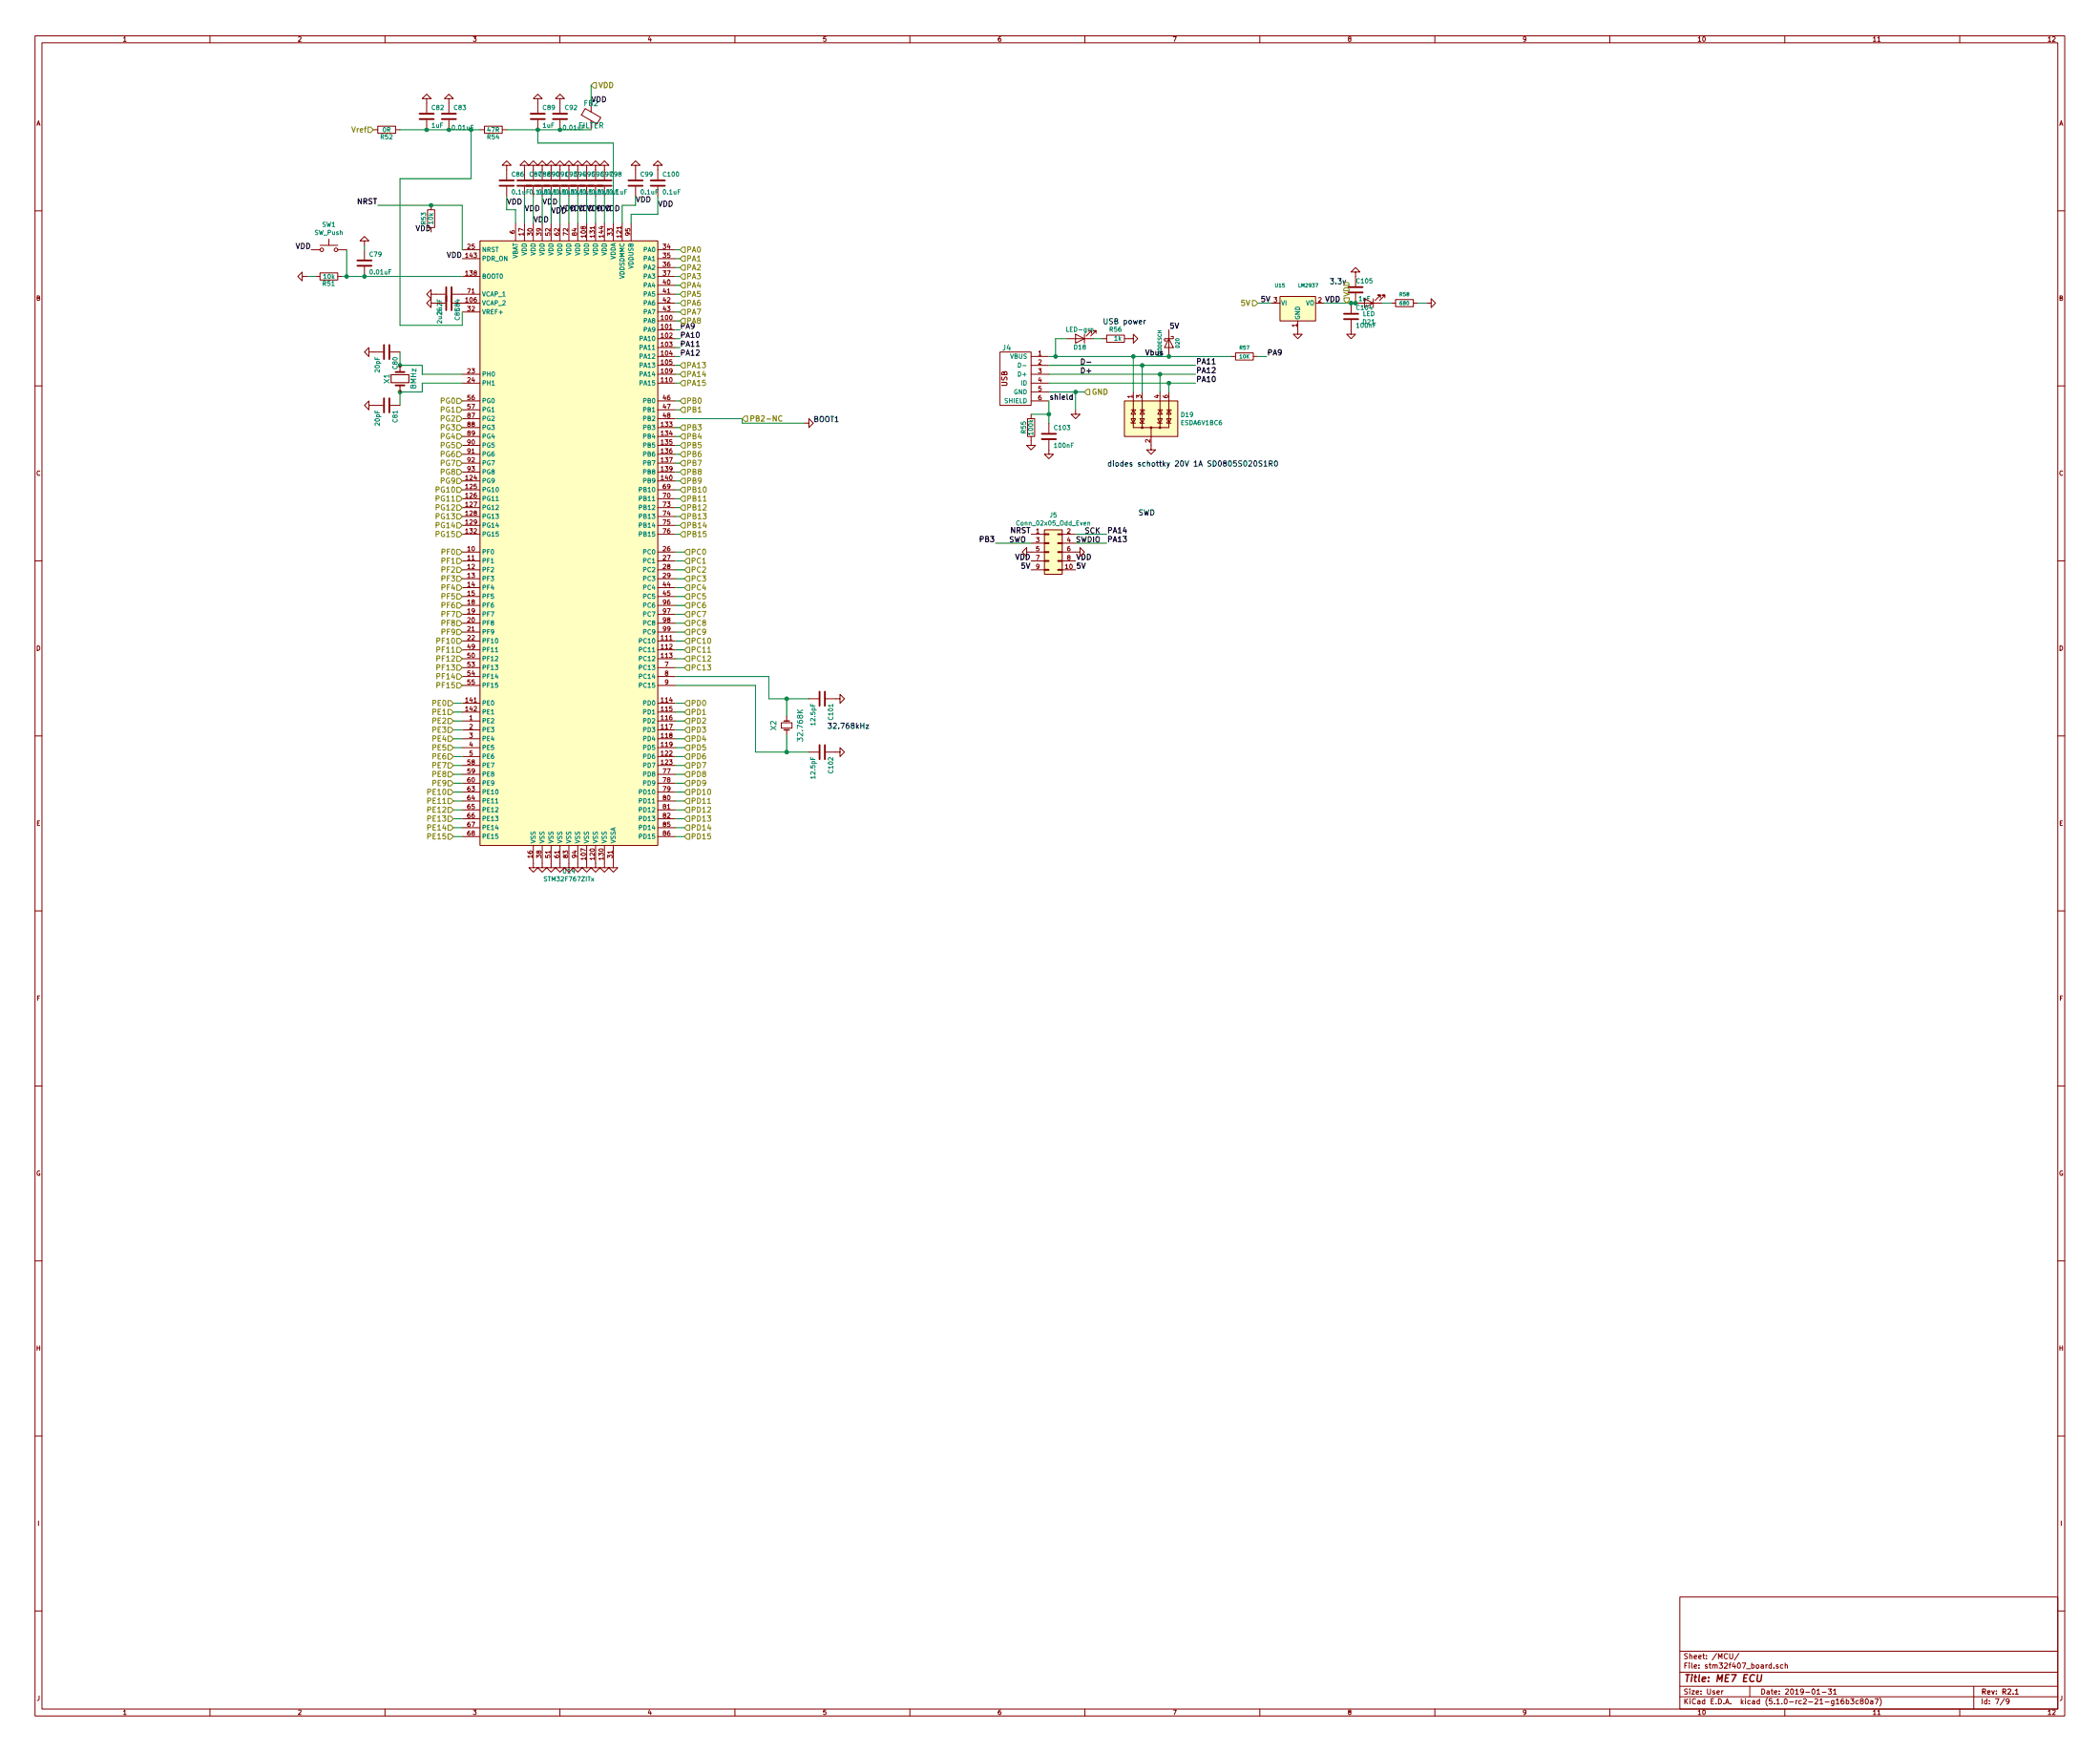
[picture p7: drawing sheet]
<svg xmlns="http://www.w3.org/2000/svg" width="600mm" height="500mm" viewBox="0 0 600 500" stroke-linecap="round" stroke-linejoin="round" font-family="sans-serif">
<g fill="none" stroke="#840000" stroke-width=".27">
<path d="M10 10.2h580v480h-580zM12 12.2h576v476.1h-576zM60 10.2v2M110 10.2v2M160 10.2v2M210 10.2v2M260 10.2v2M310 10.2v2M360 10.2v2M410 10.2v2M460 10.2v2M510 10.2v2"/>
<path d="M536.5 11.8h.8M560 10.2v2M106.7 37.1h1.2M107.9 36.1h5.1v2h-5.1zM113 37.1h1.3M121.9 28.2h1.3l-1.3-1.3-1.3 1.3h1.3v4M121.9 34.3v2.8M128.3 28.2h1.2l-1.2-1.3-1.3 1.3h1.3v4M128.3 34.3v2.8M137.2 37.1h1.2M138.4 36.1h5.1v2h-5.1zM143.5 37.1h1.3"/>
<path d="M153.7 28.2h1.2l-1.2-1.3-1.3 1.3h1.3v4M153.7 34.3v2.8M160 28.2h1.3l-1.3-1.3-1.3 1.3h1.3v4M160 34.3v2.8M167.2 31l4.5 2.6-1.1 1.8-4.5-2.5zM168.9 29.4v2.6M122.2 59.9h2v5.1h-2zM123.2 58.7v1.2M144.8 47.2h1.2l-1.2-1.2-1.3 1.2h1.3v4.1M144.8 53.3v2.8M149.9 47.2h1.2l-1.2-1.2-1.3 1.2h1.3v4.1M149.9 53.3v2.8"/>
<path d="M152.4 47.2h1.3l-1.3-1.2-1.3 1.2h1.3v4.1M152.4 53.3v2.8M154.9 47.2h1.3l-1.3-1.2-1.2 1.2h1.2v4.1M154.9 53.3v2.8M157.5 47.2h1.2l-1.2-1.2-1.3 1.2h1.3v4.1M157.5 53.3v2.8M160 47.2h1.3l-1.3-1.2-1.3 1.2h1.3v4.1M160 53.3v2.8M162.6 47.2h1.2l-1.2-1.2-1.3 1.2h1.3v4.1M162.6 53.3v2.8M165.1 47.2h1.3l-1.3-1.2-1.3 1.2h1.3v4.1M165.1 53.3v2.8"/>
<path d="M167.6 47.2h1.3l-1.3-1.2-1.2 1.2h1.2v4.1M167.6 53.3v2.8M170.2 47.2h1.2l-1.2-1.2-1.3 1.2h1.3v4.1M170.2 53.3v2.8M172.7 47.2h1.3l-1.3-1.2-1.3 1.2h1.3v4.1M172.7 53.3v2.8M181.6 47.2h1.3l-1.3-1.2-1.3 1.2h1.3v4.1M181.6 53.3v2.8M188 47.2h1.2l-1.2-1.2-1.3 1.2h1.3v4.1M188 53.3v2.8M10 60.2h2M86.4 79v-1.3l-1.3 1.3 1.3 1.2v-1.2h1.2"/>
<path d="M88.9 71.4h2.5M90.2 79h1.2M91.4 78h5.1v2h-5.1zM91.4 70.1h5.1M94 68.3v1.8M96.5 79h1.3M96.5 71.4h2.6M104.1 68.8h1.3l-1.3-1.3-1.2 1.3h1.2v1.3M104.1 71.4v2.8M104.1 76.2v2.8M132.1 79h5.1M132.1 73.9h5.1"/>
<path d="M132.1 71.4h5.1M137.2 68.8h50.8v172.7h-50.8zM147.3 63.7v5.1M149.9 63.7v5.1M152.4 63.7v5.1M154.9 63.7v5.1M157.5 63.7v5.1M160 63.7v5.1M162.6 63.7v5.1M165.1 63.7v5.1M167.6 63.7v5.1M170.2 63.7v5.1"/>
<path d="M172.7 63.7v5.1M175.3 63.7v5.1M177.8 63.7v5.1M180.3 63.7v5.1M188 79h5M188 73.9h5M188 71.4h5M188 76.4h5M387.3 77.7h1.3l-1.3-1.3-1.2 1.3h1.2v4.1M588 60.2h2M123.2 84.1v-1.3l-1.3 1.3 1.3 1.2v-1.2h4.1M123.2 86.6v-1.3l-1.3 1.3 1.3 1.3v-1.3h4.1"/>
<path d="M129.3 86.6h7.9M129.3 84.1h7.9M132.1 89.1h5.1M188 86.6h5M188 96.8h5M188 91.7h5M188 94.2h5M188 99.3h5M188 89.1h5M188 81.5h5M188 84.1h5M304.8 96.8h7.6"/>
<path d="M307.3 95.5l2.6 1.3-2.6 1.2zM309.9 95.5v2.5M311.9 95.2v-.7h-.8h.8l-1.5 1.5M313.2 95.2v-.7h-.8h.8l-1.5 1.5M315 96.8h1.2M316.2 95.7h5.1v2.1h-5.1zM321.3 96.8h2.5v-1.3l1.3 1.3-1.3 1.2v-1.2M334 96.8l1.3 2.5h-2.6zM334 94.2v7.6M334.6 96.1h.7v.7h-2.6v.6h.7M363.2 86.6h2.6M365.8 84.7h10.1v7h-10.1z"/>
<path d="M370.8 91.7v3.8h1.3l-1.3 1.3-1.2-1.3h1.2M375.9 86.6h2.6M386.1 91.4v4.1h1.2l-1.2 1.3-1.3-1.3h1.3M386.1 86.6v2.8M387.3 83.8v2.8h7.7M389.9 85.3l2.5 1.3-2.5 1.3zM392.4 85.3v2.6M394.5 85.1v-.8h-.8h.8l-1.6 1.5M395.7 85.1v-.8h-.7h.7l-1.5 1.5M397.5 86.6h1.3M398.8 85.6h5.1v2h-5.1zM403.9 86.6h1.2"/>
<path d="M407.7 86.6h1.2v-1.3l1.3 1.3-1.3 1.3v-1.3M10 110.2h2M105.4 115.8v-1.3l-1.3 1.3 1.3 1.3v-1.3h4.1M105.4 100.6v-1.3l-1.3 1.3 1.3 1.2v-1.2h4.1M111.5 100.6h2.8M111.5 115.8h2.8M114.3 104.4v1.9M114.3 110.1v1.9M132.1 106.9h5.1M132.1 109.5h5.1M132.1 114.5h5.1M132.1 117.1h5.1"/>
<path d="M132.1 119.6h5.1M188 101.8h5M188 104.4h5M188 106.9h5M188 109.5h5M188 114.5h5M188 117.1h5M188 119.6h5M285.7 100.6h8.9v15.2h-8.9zM293.6 119.6h2.1v5.1h-2.1zM294.6 101.8h5.1M294.6 104.4h5.1"/>
<path d="M294.6 106.9h5.1M294.6 109.5h5.1M294.6 112h5.1M294.6 114.5h5.1M294.6 118.3v1.3M307.3 117.1v1.2h1.3l-1.3 1.3-1.2-1.3h1.2M321.3 114.5h15.2v10.2h-15.2zM323.2 117.1h1.3v.2M323.2 119.6h1.3l-.7 1.3zM323.8 117.1l.7 1.2h-1.3zM323.8 112v10.2h10.2v-10.2M325.8 117.1h1.2v.2"/>
<path d="M325.8 119.6h1.2l-.6 1.3zM326.4 117.1l.6 1.2h-1.2zM326.4 112v10.2M330.8 117.1h1.3v.2M330.8 119.6h1.3l-.6 1.3zM331.5 117.1l.6 1.2h-1.3zM331.5 112v10.2M333.4 117.1h1.2v.2M333.4 119.6h1.2l-.6 1.3zM334 117.1l.6 1.2h-1.2zM351.8 101.8h1.3M353.1 100.8h5v2.1h-5z"/>
<path d="M358.1 101.8h1.3M588 110.2h2M132.1 122.2h5.1M132.1 137.4h5.1M132.1 139.9h5.1M132.1 124.7h5.1M132.1 127.2h5.1M132.1 129.8h5.1M132.1 132.3h5.1M132.1 134.9h5.1M188 122.2h5M188 137.4h5"/>
<path d="M188 139.9h5M188 124.7h5M188 127.2h5M188 129.8h5M188 132.3h5M188 134.9h5M229.9 120.9h1.2v1.3l1.3-1.3-1.3-1.3v1.3M294.6 124.7v2.5h1.3l-1.3 1.3-1.2-1.3h1.2M299.7 125.7v4.1h1.3l-1.3 1.2-1.3-1.2h1.3M299.7 120.9v2.8M323.2 120.6v.3h1.3M325.8 120.6v.3h1.2"/>
<path d="M328.9 122.2v6.3h1.3l-1.3 1.3-1.2-1.3h1.2M330.8 120.6v.3h1.3M333.4 120.6v.3h1.2M132.1 157.7h5.1M132.1 142.5h5.1M132.1 145h5.1M132.1 147.6h5.1M132.1 150.1h5.1M132.1 152.6h5.1M188 157.7h5M188 142.5h5M188 145h5"/>
<path d="M188 147.6h5M188 150.1h5M188 152.6h5M293.4 157.7v-1.3l-1.3 1.3 1.3 1.3v-1.3h5M294.6 152.6h3.8M294.6 155.2h3.8M298.4 151.4h5.1v12.7h-5.1zM298.4 157.6h1.3v.2h-1.3zM298.4 155.1h1.3v.2h-1.3zM298.4 152.5h1.3v.3h-1.3zM302.3 157.6h1.2v.2h-1.2zM302.3 155.1h1.2v.2h-1.2z"/>
<path d="M302.3 152.5h1.2v.3h-1.2zM303.5 157.7h5.1v-1.3l1.3 1.3-1.3 1.3v-1.3M303.5 152.6h3.8M303.5 155.2h3.8M10 160.2h2M132.1 160.3h5.1M132.1 162.8h5.1M132.1 165.3h5.1M132.1 167.9h5.1M132.1 170.4h5.1M132.1 173h5.1M132.1 175.5h5.1"/>
<path d="M132.1 178h5.1M188 160.3h5M188 162.8h5M188 165.3h5M188 167.9h5M188 170.4h5M188 173h5M188 175.5h5M188 178h5M294.6 160.3h3.8M294.6 162.8h3.8M298.4 162.7h1.3v.2h-1.3z"/>
<path d="M298.4 160.1h1.3v.3h-1.3zM302.3 162.7h1.2v.2h-1.2zM302.3 160.1h1.2v.3h-1.2zM303.5 160.3h3.8M303.5 162.8h3.8M588 160.2h2M132.1 183.1h5.1M132.1 185.7h5.1M132.1 188.2h5.1M132.1 180.6h5.1M132.1 190.7h5.1M132.1 193.3h5.1"/>
<path d="M132.1 195.8h5.1M188 183.1h5M188 185.7h5M188 188.2h5M188 180.6h5M188 190.7h5M188 193.3h5M188 195.8h5M231.1 199.6h2.8M236 199.6h4v-1.2l1.3 1.2-1.3 1.3v-1.3M10 210.2h2M132.1 206h5.1"/>
<path d="M132.1 200.9h5.1M132.1 203.4h5.1M132.1 208.5h5.1M132.1 211.1h5.1M132.1 213.6h5.1M132.1 216.1h5.1M132.1 218.7h5.1M188 206h5M188 200.9h5M188 203.4h5M188 208.5h5M188 211.1h5"/>
<path d="M188 213.6h5M188 216.1h5M188 218.7h5M223.3 206.5h3v1.5h-3zM224.8 204.7v1.3M224.8 208.5v1.3M231.1 214.9h2.8M236 214.9h4v-1.3l1.3 1.3-1.3 1.2v-1.2M588 210.2h2M132.1 221.2h5.1M132.1 223.8h5.1M132.1 226.3h5.1"/>
<path d="M132.1 228.8h5.1M132.1 231.4h5.1M132.1 233.9h5.1M132.1 236.5h5.1M132.1 239h5.1M188 221.2h5M188 223.8h5M188 226.3h5M188 228.8h5M188 231.4h5M188 233.9h5M188 236.5h5"/>
<path d="M188 239h5M152.4 241.5v6.4h1.3l-1.3 1.3-1.3-1.3h1.3M154.9 241.5v6.4h1.3l-1.3 1.3-1.2-1.3h1.2M157.5 241.5v6.4h1.2l-1.2 1.3-1.3-1.3h1.3M160 241.5v6.4h1.3l-1.3 1.3-1.3-1.3h1.3M162.6 241.5v6.4h1.2l-1.2 1.3-1.3-1.3h1.3M165.1 241.5v6.4h1.3l-1.3 1.3-1.3-1.3h1.3M167.6 241.5v6.4h1.3l-1.3 1.3-1.2-1.3h1.2M170.2 241.5v6.4h1.2l-1.2 1.3-1.3-1.3h1.3M172.7 241.5v6.4h1.3l-1.3 1.3-1.3-1.3h1.3M175.3 241.5v6.4h1.2l-1.2 1.3-1.3-1.3h1.3M10 260.2h2"/>
<path d="M588 260.2h2M10 310.2h2M588 310.2h2M10 360.2h2M588 360.2h2M10 410.2h2M588 410.2h2M480 456.2h108v32.1h-108zM10 460.2h2M480 477.7h108M480 471.7h108M494.3 472.4v1.2l.3 .3 .5-.3v-1.2"/>
<path d="M496.9 472.3l-1.3 2M506.9 476.5v.1M508.1 475.7l-.4-.1-.2 .2 .1 .2 .5 .2v.3h-.6M509.5 475.7l-.5-.1-.2 .3v.6h.7M510.1 475.7h.6v.9M510.1 475.1v1.5M588 460.2h2M60 488.3v1.9M110 488.3v1.9M160 488.3v1.9M210 488.3v1.9M260 488.3v1.9"/>
<path d="M310 488.3v1.9M360 488.3v1.9M410 488.3v1.9M460 488.3v1.9M480 484.7h108M480 481.7h108M492 483v1M492.4 483l-.4 .3M500 481.7v3M510 488.3v1.9M519.2 482.9l.4-.4v1.5M519.2 484h.8"/>
<path d="M520.7 483.4h1.1M522.4 482.5h.9l-.5 .6 .5 .1v.7h-.9M523.9 482.9l.4-.4v1.5M523.9 484h.9M524.7 486.8h.8M526.8 485.3h-.3l-.3 .4-.1 .8 .3 .3 .5-.1-.1-.8h-.4l-.3 .3M527.6 485.9l.4-.1 .3 .3-.1 .6h-.6M527.6 485.3v1.5M528.8 485.3h.9l-.5 .6 .5 .1v.7h-.9M531 485.9l-.4-.1-.3 .3 .1 .6h.6M531.9 485.9l-.3-.1v-.3l.7-.1 .1 .4-.7 .2-.1 .2v.5l.3 .1 .5-.3v-.4l-.2-.2M533.1 485.5l.3-.2a.8 .8 0 0 1 .5 .8 .8 .8 0 0 1-.5 .7l-.4-.6z"/>
<path d="M534.5 485.9h.6l.1 .9M535.2 486.2l-.8 .2 .2 .4 .6-.1M535.7 485.3h1l-.6 1.5M536.5 489.8h.8M537.2 485.1a1.71 1.71 0 0 1 0 2.3M560 488.3v1.9M564 481.7v6.6M572.8 485.2l-1.2 2M574.1 485.9l-.3 .3h-.4l-.1-.7 .5-.2 .3 .3-.2 1.1-.5 .1"/>
<circle cx="91.9" cy="71.4" r=".51"/>
<circle cx="96" cy="71.4" r=".51"/>
</g>
<path d="M111.8 107h5v2.3h-5zM575.9 482.9l.4-.4v1.5M575.9 484h.8" fill="none" stroke="#840000" stroke-width=".3"/>
<path d="M502.3 478.4l-.2 1.6 .3 .4h.4l.4-.4 .2-1.6" fill="none" stroke="#840000" stroke-width=".41"/>
<g fill="none" stroke="#840000" stroke-width=".51">
<path d="M119.9 34h4.1M119.9 32.5h4.1M126.2 34h4.1M126.2 32.5h4.1M151.6 34h4.1M151.6 32.5h4.1M158 34h4.1M158 32.5h4.1M142.7 53.1h4.1M142.7 51.5h4.1M147.8 53.1h27M147.8 51.5h27"/>
<path d="M179.6 53.1h4M179.6 51.5h4M185.9 53.1h4.1M185.9 51.5h4.1M102.1 75.9h4.1M102.1 74.4h4.1M109.7 98.5v4.1M111.3 98.5v4.1M127.5 82v6.6M129 82v6.6M384 91.2h4.1M384 89.6h4.1"/>
<path d="M385.3 83.6h4.1M385.3 82h4.1M109.7 113.8v4M111.3 113.8v4M113 110.1h2.6M113 106.3h2.6M297.7 125.5h4.1M297.7 123.9h4.1M234.2 197.6v4.1M235.7 197.6v4.1M234.2 212.8v4.1M235.7 212.8v4.1"/>
</g>
<g fill="none" stroke="#008484" stroke-width=".27">
<path d="M146.5 54.3l.1-.1a.62 .62 0 0 1 .5 .6 .62 .62 0 0 1-.6 .6l-.2-.4zM147.6 55.3v.2M148.2 54.5l.3-.3v1.3M148.2 55.5h.7M149.4 54.6l.1 .8 .5-.1M150 54.6v.9M150.6 54.8h.4M151.2 54.2h-.6v1.3M151.5 54.3l.2-.1a.62 .62 0 0 1 .5 .6 .62 .62 0 0 1-.6 .6l-.2-.4zM152.7 55.3v.2M153.2 54.5l.4-.3v1.3M153.2 55.5h.7"/>
<path d="M125.4 90.5h.8M126.1 90.5l.1 .5-.8 .1M126.2 91.6v.8l-.9-.8-.4 .3 .2 .4M311.8 94l.5-.1v.8M291 103.7a.64 .64 0 0 1 .7 .6 .64 .64 0 0 1-.7 .6zM292.3 104.5h.9M310.9 149.3h.5v.7M310.9 149.2v.8M141.6 186.2h.7M141.6 229.4h.7"/>
</g>
<g fill="#ffffc2" stroke="#ffffc2" stroke-width=".27">
<path d="M365.8 84.7h10.1v7h-10.1z"/>
<path d="M321.3 114.5h15.2v10.2h-15.2z"/>
<path d="M137.2 68.8h50.8v172.7h-50.8z"/>
<path d="M298.4 151.4h5.1v12.7h-5.1z"/>
</g>
<path d="M327.3 91.5l-.4 .3M360.6 131.7l-.8 .1v.4l.7 .3 .1 .4-.3 .3-.6-.1M361.2 132.1l.4-.4v1.5M361.2 133.2h.9M362.7 132.4h.7l.1-.6-.8-.1v1.5M363.1 132.4l.5 .8M364.3 131.8l.2-.1a.81 .81 0 0 1 .6 .7 .81 .81 0 0 1-.6 .8l-.3-.6zM247.4 207.1h.8l-.8 1h.8" fill="none" stroke="#0000c2" stroke-width=".3"/>
<g fill="none" stroke="#848400" stroke-width=".27">
<path d="M105.2 36.3h.7l.8 .8-.8 .7h-.7zM169.7 23.6h.7v1.5h-.7l-.8-.7zM194.3 73.9l.8-.8h.7v1.6h-.7zM194.3 76.4l.8-.7h.7v1.5h-.7zM195.1 70.6h.7v1.5h-.7l-.8-.7zM195.1 78.2h.7v1.5h-.7l-.8-.7zM194.3 86.6l.8-.8h.7v1.6h-.7zM195.1 80.8h.7v1.5h-.7l-.8-.8zM195.1 83.3h.7v1.5h-.7l-.8-.7zM195.1 88.4h.7v1.5h-.7l-.8-.8zM195.1 90.9h.7v1.5h-.7l-.8-.7zM357.9 85.8h.7l.8 .8-.8 .8h-.7z"/>
<path d="M384 85.1h1.6v.7l-.8 .8-.8-.8zM130.6 113.8h.7l.8 .7-.8 .8h-.7zM130.6 116.3h.7l.8 .8-.8 .7h-.7zM130.6 118.9h.7l.8 .7-.8 .8h-.7zM194.3 109.5l.8-.8h.7v1.5h-.7zM195.1 103.6h.7v1.5h-.7l-.8-.7zM195.1 106.2h.7v1.5h-.7l-.8-.8zM195.1 113.8h.7v1.5h-.7l-.8-.8zM195.1 116.3h.7v1.5h-.7l-.8-.7zM212.9 118.9h.7v1.5h-.7l-.8-.8zM310.6 111.2h.8v1.6h-.8l-.7-.8zM130.6 121.4h.7l.8 .8-.8 .7h-.7z"/>
<path d="M130.6 123.9h.7l.8 .8-.8 .8h-.7zM130.6 126.5h.7l.8 .7-.8 .8h-.7zM130.6 129h.7l.8 .8-.8 .7h-.7zM130.6 131.6h.7l.8 .7-.8 .8h-.7zM130.6 134.1h.7l.8 .8-.8 .7h-.7zM130.6 136.6h.7l.8 .8-.8 .8h-.7zM130.6 139.2h.7l.8 .7-.8 .8h-.7zM194.3 122.2l.8-.8h.7v1.5h-.7zM194.3 132.3l.8-.7h.7v1.5h-.7zM195.1 123.9h.7v1.6h-.7l-.8-.8zM195.1 126.5h.7v1.5h-.7l-.8-.8zM195.1 129h.7v1.5h-.7l-.8-.7z"/>
<path d="M195.1 134.1h.7v1.5h-.7l-.8-.7zM195.1 136.6h.7v1.6h-.7l-.8-.8zM195.1 139.2h.7v1.5h-.7l-.8-.8zM130.6 141.7h.7l.8 .8-.8 .7h-.7zM130.6 144.3h.7l.8 .7-.8 .8h-.7zM130.6 146.8h.7l.8 .8-.8 .7h-.7zM130.6 149.3h.7l.8 .8-.8 .8h-.7zM130.6 151.9h.7l.8 .7-.8 .8h-.7zM130.6 157h.7l.8 .7-.8 .8h-.7zM130.6 159.5h.7l.8 .8-.8 .7h-.7zM194.3 142.5l.8-.8h.7v1.5h-.7zM194.3 145l.8-.7h.7v1.5h-.7z"/>
<path d="M195.1 146.8h.7v1.5h-.7l-.8-.7zM195.1 149.3h.7v1.6h-.7l-.8-.8zM195.1 151.9h.7v1.5h-.7l-.8-.8zM196.3 157h.8v1.5h-.8l-.7-.8zM196.3 159.5h.8v1.5h-.8l-.7-.7zM200.9 143.2h.9M130.6 162h.7l.8 .8-.8 .8h-.7zM130.6 164.6h.7l.8 .7-.8 .8h-.7zM130.6 167.1h.7l.8 .8-.8 .7h-.7zM130.6 169.7h.7l.8 .7-.8 .8h-.7zM130.6 172.2h.7l.8 .8-.8 .7h-.7zM130.6 174.7h.7l.8 .8-.8 .8h-.7z"/>
<path d="M130.6 177.3h.7l.8 .7-.8 .8h-.7zM130.6 179.8h.7l.8 .8-.8 .7h-.7zM195.6 167.9l.7-.8h.8v1.5h-.8zM195.6 178l.7-.7h.8v1.5h-.8zM196.3 162h.8v1.6h-.8l-.7-.8zM196.3 164.6h.8v1.5h-.8l-.7-.8zM196.3 169.7h.8v1.5h-.8l-.7-.8zM196.3 172.2h.8v1.5h-.8l-.7-.7zM196.3 174.7h.8v1.6h-.8l-.7-.8zM130.6 182.4h.7l.8 .7-.8 .8h-.7zM130.6 184.9h.7l.8 .8-.8 .7h-.7zM130.6 187.4h.7l.8 .8-.8 .8h-.7z"/>
<path d="M130.6 190h.7l.8 .7-.8 .8h-.7zM130.6 192.5h.7l.8 .8-.8 .7h-.7zM130.6 195.1h.7l.8 .7-.8 .8h-.7zM195.6 180.6l.7-.8h.8v1.5h-.8zM195.6 190.7l.7-.7h.8v1.5h-.8zM196.3 182.4h.8v1.5h-.8l-.7-.8zM196.3 184.9h.8v1.5h-.8l-.7-.7zM196.3 187.4h.8v1.6h-.8l-.7-.8zM202.2 186.3h.9M128 200.1h.8l.7 .8-.7 .8h-.8zM128 202.7h.8l.7 .7-.7 .8h-.8zM128 205.2h.8l.7 .8-.7 .7h-.8z"/>
<path d="M128 207.8h.8l.7 .7-.7 .8h-.8zM128 210.3h.8l.7 .8-.7 .7h-.8zM128 212.8h.8l.7 .8-.7 .8h-.8zM128 215.4h.8l.7 .7-.7 .8h-.8zM128 217.9h.8l.7 .8-.7 .7h-.8zM195.6 200.9l.7-.8h.8v1.6h-.8zM195.6 203.4l.7-.7h.8v1.5h-.8zM195.6 213.6l.7-.8h.8v1.6h-.8zM196.3 205.2h.8v1.5h-.8l-.7-.7zM196.3 207.8h.8v1.5h-.8l-.7-.8zM196.3 210.3h.8v1.5h-.8l-.7-.7zM196.3 215.4h.8v1.5h-.8l-.7-.8z"/>
<path d="M196.3 217.9h.8v1.5h-.8l-.7-.7zM128 220.5h.8l.7 .7-.7 .8h-.8zM128 223h.8l.7 .8-.7 .7h-.8zM128 225.5h.8l.7 .8-.7 .8h-.8zM128 228.1h.8l.7 .7-.7 .8h-.8zM128 230.6h.8l.7 .8-.7 .7h-.8zM128 233.2h.8l.7 .7-.7 .8h-.8zM128 235.7h.8l.7 .8-.7 .7h-.8zM128 238.2h.8l.7 .8-.7 .8h-.8zM195.6 223.8l.7-.8h.8v1.5h-.8zM195.6 226.3l.7-.8h.8v1.6h-.8zM195.6 236.5l.7-.8h.8v1.5h-.8z"/>
<path d="M196.3 220.5h.8v1.5h-.8l-.7-.8zM196.3 228.1h.8v1.5h-.8l-.7-.8zM196.3 230.6h.8v1.5h-.8l-.7-.7zM196.3 233.2h.8v1.5h-.8l-.7-.8zM196.3 238.2h.8v1.6h-.8l-.7-.8zM202.2 229.5h.9"/>
</g>
<g fill="none" stroke="#008400" stroke-width=".27">
<path d="M114.3 37.1h22.9M134.6 37.1v13.9h-20.3v41.9h17.8v-3.8M144.8 37.1h24.1M153.7 37.1v3.8h21.6v22.8M168.9 24.4v5M107.9 58.7h24.2v12.7M144.8 56.1v3.8h2.5v3.8M149.9 56.1v7.6M152.4 56.1v7.6M154.9 56.1v7.6M157.5 56.1v7.6M160 56.1v7.6"/>
<path d="M162.6 56.1v7.6M165.1 56.1v7.6M167.6 56.1v7.6M170.2 56.1v7.6M172.7 56.1v7.6M181.6 56.1v2.6h-3.8v5M188 56.1v5.1h-7.7v2.5M87.6 79h2.6M97.8 79h34.3M99.1 71.4v7.6M104.1 70.1v1.3M193 79h1.3"/>
<path d="M193 76.4h1.3M193 73.9h1.3M193 71.4h1.3M193 96.8h1.3M193 86.6h1.3M193 99.3h1.3M193 94.2h1.3M193 91.7h1.3M193 89.1h1.3M193 84.1h1.3M193 81.5h1.3M304.8 96.8h-3.2v5"/>
<path d="M312.4 96.8h2.6M359.4 86.6h3.8M378.5 86.6h8.8M395 86.6h2.5M405.1 86.6h2.6M114.3 100.6v3.8h6.3v2.5h11.5M132.1 109.5h-11.5v2.5h-6.3v3.8M193 101.8h1.3M193 106.9h1.3M193 104.4h1.3M193 109.5h1.3M193 117.1h1.3"/>
<path d="M193 114.5h1.3M193 119.6h19.1v1.3h17.8M294.6 118.3h5.1M299.7 101.8h52.1M299.7 106.9h41.9M299.7 104.4h41.9M299.7 109.5h41.9M299.7 112h10.2M299.7 114.5v6.4M307.3 112v5.1M323.8 101.8v10.2M326.4 104.4v7.6"/>
<path d="M331.5 106.9v5.1M334 109.5v2.5M359.4 101.8h2.5M193 124.7h1.3M193 139.9h1.3M193 137.4h1.3M193 134.9h1.3M193 132.3h1.3M193 129.8h1.3M193 127.2h1.3M193 122.2h1.3M193 157.7h2.6"/>
<path d="M193 152.6h1.3M193 150.1h1.3M193 147.6h1.3M193 145h1.3M193 142.5h1.3M284.5 155.2h10.1M307.3 152.6h8.9M307.3 155.2h8.9M193 178h2.6M193 175.5h2.6M193 173h2.6M193 170.4h2.6"/>
<path d="M193 167.9h2.6M193 165.3h2.6M193 162.8h2.6M193 160.3h2.6M193 190.7h2.6M193 188.2h2.6M193 185.7h2.6M193 183.1h2.6M193 180.6h2.6M193 193.3h26.7v6.3h11.4M193 195.8h22.9v19.1h15.2M224.8 199.6v5.1"/>
<path d="M129.5 200.9h2.6M129.5 203.4h2.6M129.5 206h2.6M129.5 208.5h2.6M129.5 211.1h2.6M129.5 213.6h2.6M129.5 216.1h2.6M129.5 218.7h2.6M193 200.9h2.6M193 203.4h2.6M193 206h2.6M193 208.5h2.6"/>
<path d="M193 211.1h2.6M193 213.6h2.6M193 216.1h2.6M193 218.7h2.6M224.8 209.8v5.1M129.5 221.2h2.6M129.5 223.8h2.6M129.5 226.3h2.6M129.5 228.8h2.6M129.5 231.4h2.6M129.5 233.9h2.6M129.5 236.5h2.6"/>
<path d="M129.5 239h2.6M193 221.2h2.6M193 223.8h2.6M193 226.3h2.6M193 228.8h2.6M193 231.4h2.6M193 233.9h2.6M193 236.5h2.6M193 239h2.6"/>
</g>
<g fill="#008400" stroke="#008400" stroke-width=".27">
<circle cx="301.6" cy="101.8" r=".51"/>
<circle cx="387.3" cy="86.6" r=".51"/>
<circle cx="386.1" cy="86.6" r=".51"/>
<circle cx="323.8" cy="101.8" r=".51"/>
<circle cx="326.4" cy="104.4" r=".51"/>
<circle cx="331.5" cy="106.9" r=".51"/>
<circle cx="334" cy="109.5" r=".51"/>
<circle cx="334" cy="101.8" r=".51"/>
<circle cx="307.3" cy="112" r=".51"/>
<circle cx="153.7" cy="37.1" r=".51"/>
<circle cx="160" cy="37.1" r=".51"/>
<circle cx="104.1" cy="79" r=".51"/>
<circle cx="99.1" cy="79" r=".51"/>
<circle cx="224.8" cy="199.6" r=".51"/>
<circle cx="224.8" cy="214.9" r=".51"/>
<circle cx="114.3" cy="104.4" r=".51"/>
<circle cx="114.3" cy="112" r=".51"/>
<circle cx="299.7" cy="118.3" r=".51"/>
<circle cx="121.9" cy="37.1" r=".51"/>
<circle cx="128.3" cy="37.1" r=".51"/>
<circle cx="123.2" cy="58.7" r=".51"/>
</g>
<g fill="#840000" stroke="#840000" stroke-width=".27">
<circle cx="326.4" cy="122.2" r=".25"/>
<circle cx="328.9" cy="122.2" r=".25"/>
<circle cx="331.5" cy="122.2" r=".25"/>
</g>
<path d="M164.3 58.7a.77 .77 0 0 1 .9 .8 .77 .77 0 0 1-.9 .7zM169.4 58.7a.77 .77 0 0 1 .9 .8 .77 .77 0 0 1-.9 .7zM309 102.5a.77 .77 0 0 1 .9 .8 .77 .77 0 0 1-.9 .7zM310.6 103.5h1.1" fill="none" stroke="#000" stroke-width=".27"/>
<path d="M224 208.5h1.6M224 206h1.6" fill="none" stroke="#840000" stroke-width=".38"/>
<path d="M223.4 118.9a.68 .68 0 0 0-.9 .6 .68 .68 0 0 0 .9 .7" fill="none" stroke="#848400" stroke-width=".3"/>
<text font-size="2.8" fill="#840000" x="481" y="480.5">Title: ME7 ECU</text>
<g font-size="2.1">
<text x="168.9" y="29.2">VDD</text>
<text x="102.2" y="58.3">NRST</text>
<text x="144.8" y="58.4">VDD</text>
<text x="154.9" y="58.4">VDD</text>
<text x="181.6" y="57.8">VDD</text>
<text x="188" y="59">VDD</text>
<text x="149.9" y="60.3">VDD</text>
<text x="152.4" y="63.5">VDD</text>
<text x="157.5" y="60.9">VDD</text>
<text x="160" y="60.3">VDD</text>
<text x="165.1" y="60.3">VDD</text>
<text x="170.2" y="60.3">VDD</text>
<text x="172.7" y="60.3">VDD</text>
<text x="84.4" y="71.1">VDD</text>
<text x="118.7" y="66">VDD</text>
<text x="127.6" y="73.6">VDD</text>
<text x="360.6" y="86.3">5V</text>
<text x="378.5" y="86.3">VDD</text>
<text x="334" y="93.9">5V</text>
<text x="194.3" y="96.5">PA10</text>
<text x="194.3" y="99">PA11</text>
<text x="194.3" y="101.6">PA12</text>
<text x="327.6" y="101.5">Vbus</text>
<text x="361.9" y="101.5">PA9</text>
<text x="308.6" y="106.7">D+</text>
<text x="341.6" y="104">PA11</text>
<text x="341.6" y="106.6">PA12</text>
<text x="341.6" y="109.1">PA10</text>
<text x="299.7" y="114.2">shield</text>
<text x="280.3" y="154.8">PB3</text>
<text x="288.3" y="154.9">SWO</text>
<text x="288.9" y="152.3">NRST</text>
<text x="307.3" y="154.9">SWDIO</text>
<text x="309.9" y="152.4">SCK</text>
<text x="316.2" y="152.3">PA14</text>
<text x="316.2" y="154.8">PA13</text>
<text x="290.2" y="159.9">VDD</text>
<text x="307.3" y="159.9">VDD</text>
<text x="292" y="162.5">5V</text>
<text x="307.3" y="162.5">5V</text>
</g>
<g font-size="2.1" fill="#848400">
<text x="170.8" y="25.1">VDD</text>
<text x="100.8" y="37.8">Vref</text>
<text x="196.1" y="72.1">PA0</text>
<text x="196.1" y="74.7">PA1</text>
<text x="196.1" y="77.2">PA2</text>
<text x="196.1" y="79.7">PA3</text>
<text x="196.1" y="82.3">PA4</text>
<text x="196.1" y="84.8">PA5</text>
<text x="196.1" y="87.4">PA6</text>
<text x="196.1" y="89.9">PA7</text>
<text x="354.9" y="87.4">5V</text>
<text x="385.6" y="84.8" transform="rotate(-90 385.6 84.8)">VDD</text>
<text x="194.3" y="94">PA9</text>
<text x="196.1" y="92.4">PA8</text>
<text x="196.1" y="105.1">PA13</text>
<text x="196.1" y="107.7">PA14</text>
<text x="196.1" y="110.2">PA15</text>
<text x="311.8" y="112.8">GND</text>
<text x="126.1" y="115.3">PG0</text>
<text x="126.1" y="117.8">PG1</text>
<text x="196.1" y="115.3">PB0</text>
<text x="196.1" y="117.8">PB1</text>
<text x="126.1" y="120.4">PG2</text>
<text x="126.1" y="122.9">PG3</text>
<text x="126.1" y="125.5">PG4</text>
<text x="196.1" y="122.9">PB3</text>
<text x="196.1" y="125.5">PB4</text>
<text x="214" y="120.4">PB2-NC</text>
<text x="126.1" y="128">PG5</text>
<text x="126.1" y="130.5">PG6</text>
<text x="196.1" y="128">PB5</text>
<text x="196.1" y="130.5">PB6</text>
<text x="126.1" y="133.1">PG7</text>
<text x="126.1" y="135.6">PG8</text>
<text x="196.1" y="133.1">PB7</text>
<text x="196.1" y="135.6">PB8</text>
<text x="124.9" y="140.7">PG10</text>
<text x="124.9" y="143.2">PG11</text>
<text x="126.1" y="138.2">PG9</text>
<text x="196.1" y="138.2">PB9</text>
<text x="196.1" y="140.7">PB10</text>
<text x="196.1" y="143.2">PB11</text>
<text x="124.9" y="145.8">PG12</text>
<text x="124.9" y="148.3">PG13</text>
<text x="196.1" y="145.8">PB12</text>
<text x="196.1" y="148.3">PB13</text>
<text x="124.9" y="150.9">PG14</text>
<text x="124.9" y="153.4">PG15</text>
<text x="196.1" y="150.9">PB14</text>
<text x="196.1" y="153.4">PB15</text>
<text x="126.4" y="158.5">PF0</text>
<text x="126.4" y="161">PF1</text>
<text x="197.4" y="158.5">PC0</text>
<text x="197.4" y="161">PC1</text>
<text x="126.4" y="163.6">PF2</text>
<text x="126.4" y="166.1">PF3</text>
<text x="197.4" y="163.6">PC2</text>
<text x="197.4" y="166.1">PC3</text>
<text x="126.4" y="168.6">PF4</text>
<text x="126.4" y="171.2">PF5</text>
<text x="126.4" y="173.7">PF6</text>
<text x="197.4" y="168.6">PC4</text>
<text x="197.4" y="171.2">PC5</text>
<text x="197.4" y="173.7">PC6</text>
<text x="126.4" y="176.3">PF7</text>
<text x="126.4" y="178.8">PF8</text>
<text x="197.4" y="176.3">PC7</text>
<text x="197.4" y="178.8">PC8</text>
<text x="125.2" y="183.9">PF10</text>
<text x="126.4" y="181.3">PF9</text>
<text x="197.4" y="181.3">PC9</text>
<text x="197.4" y="183.9">PC10</text>
<text x="125.2" y="186.4">PF11</text>
<text x="125.2" y="189">PF12</text>
<text x="125.2" y="191.5">PF13</text>
<text x="197.4" y="186.4">PC11</text>
<text x="197.4" y="189">PC12</text>
<text x="197.4" y="191.5">PC13</text>
<text x="125.2" y="194">PF14</text>
<text x="125.2" y="196.6">PF15</text>
<text x="123.7" y="201.7">PE0</text>
<text x="197.4" y="201.7">PD0</text>
<text x="123.7" y="204.2">PE1</text>
<text x="123.7" y="206.7">PE2</text>
<text x="123.7" y="209.3">PE3</text>
<text x="197.4" y="204.2">PD1</text>
<text x="197.4" y="206.7">PD2</text>
<text x="197.4" y="209.3">PD3</text>
<text x="123.7" y="211.8">PE4</text>
<text x="123.7" y="214.4">PE5</text>
<text x="197.4" y="211.8">PD4</text>
<text x="197.4" y="214.4">PD5</text>
<text x="123.7" y="216.9">PE6</text>
<text x="123.7" y="219.4">PE7</text>
<text x="123.7" y="222">PE8</text>
<text x="197.4" y="216.9">PD6</text>
<text x="197.4" y="219.4">PD7</text>
<text x="197.4" y="222">PD8</text>
<text x="122.6" y="227.1">PE10</text>
<text x="123.7" y="224.5">PE9</text>
<text x="197.4" y="224.5">PD9</text>
<text x="197.4" y="227.1">PD10</text>
<text x="122.6" y="229.6">PE11</text>
<text x="122.6" y="232.1">PE12</text>
<text x="197.4" y="229.6">PD11</text>
<text x="197.4" y="232.1">PD12</text>
<text x="122.6" y="234.7">PE13</text>
<text x="122.6" y="237.2">PE14</text>
<text x="122.6" y="239.8">PE15</text>
<text x="197.4" y="234.7">PD13</text>
<text x="197.4" y="237.2">PD14</text>
<text x="197.4" y="239.8">PD15</text>
</g>
<g font-size="2.1" fill="#008484">
<text x="166.9" y="30.3">FB2</text>
<text x="165.2" y="36.6">FILTER</text>
<text x="286.5" y="100.1">J4</text>
<text x="111.3" y="109.5" transform="rotate(-90 111.3 109.5)">X1</text>
<text x="118.9" y="110.9" transform="rotate(-90 118.9 110.9)">8MHz</text>
<text x="221.8" y="208.5" transform="rotate(-90 221.8 208.5)">X2</text>
<text x="229.4" y="211.3" transform="rotate(-90 229.4 211.3)">32.768K</text>
</g>
<g font-size="2.1" fill="#0000c2">
<text x="379.7" y="81.2">3.3v</text>
<text x="315" y="92.6">USB power</text>
<text x="232.7" y="120.6">BOOT1</text>
<text x="316.2" y="133.3">diodes schottky 20V 1A SD0805S020S1R0</text>
<text x="325.1" y="147.2">SWD</text>
<text x="236.2" y="208.2">32.768kHz</text>
</g>
<g font-size="2.1" fill="#840000">
<text x="287.8" y="110.4" transform="rotate(-90 287.8 110.4)">USB</text>
<text x="481" y="474">Sheet: /MCU/</text>
<text x="481" y="476.7">File: stm32f407_board.sch</text>
<text x="481" y="484.1">Size: User</text>
<text x="503" y="484.1">Date: 2019-01-31</text>
<text x="566" y="484.1">Rev: R2.1</text>
<text x="481" y="486.9">KiCad E.D.A. kicad (5.1.0-rc2-21-g16b3c80a7)</text>
<text x="566" y="486.9">Id: 7/9</text>
</g>
<g font-size="1.8" fill="#840000">
<text x="35" y="11.9">1</text>
<text x="85" y="11.9">2</text>
<text x="135" y="11.9">3</text>
<text x="185" y="11.9">4</text>
<text x="235" y="11.9">5</text>
<text x="285" y="11.9">6</text>
<text x="335" y="11.9">7</text>
<text x="385" y="11.9">8</text>
<text x="435" y="11.9">9</text>
<text x="485" y="11.9">10</text>
<text x="535" y="11.9">11</text>
<text x="585" y="11.9">12</text>
<text x="10.4" y="35.9">A</text>
<text x="588.4" y="35.9">A</text>
<text x="133.7" y="71.1">25</text>
<text x="147.1" y="66.8" transform="rotate(-90 147.1 66.8)">6</text>
<text x="149.6" y="67.2" transform="rotate(-90 149.6 67.2)">17</text>
<text x="152.1" y="67.2" transform="rotate(-90 152.1 67.2)">30</text>
<text x="154.7" y="67.2" transform="rotate(-90 154.7 67.2)">39</text>
<text x="157.2" y="67.2" transform="rotate(-90 157.2 67.2)">52</text>
<text x="159.8" y="67.2" transform="rotate(-90 159.8 67.2)">62</text>
<text x="162.3" y="67.2" transform="rotate(-90 162.3 67.2)">72</text>
<text x="164.8" y="67.2" transform="rotate(-90 164.8 67.2)">84</text>
<text x="167.4" y="67.8" transform="rotate(-90 167.4 67.8)">108</text>
<text x="169.9" y="67.8" transform="rotate(-90 169.9 67.8)">131</text>
<text x="172.5" y="67.8" transform="rotate(-90 172.5 67.8)">144</text>
<text x="175" y="67.2" transform="rotate(-90 175 67.2)">33</text>
<text x="177.5" y="67.8" transform="rotate(-90 177.5 67.8)">121</text>
<text x="180.1" y="67.2" transform="rotate(-90 180.1 67.2)">95</text>
<text x="189.5" y="71.1">34</text>
<text x="133.1" y="73.6">143</text>
<text x="189.5" y="73.6">35</text>
<text x="189.5" y="76.2">36</text>
<text x="133.1" y="78.7">138</text>
<text x="133.7" y="83.8">71</text>
<text x="189.5" y="78.7">37</text>
<text x="189.5" y="81.3">40</text>
<text x="189.5" y="83.8">41</text>
<text x="10.4" y="85.9">B</text>
<text x="133.1" y="86.3">106</text>
<text x="133.7" y="88.9">32</text>
<text x="189.5" y="86.3">42</text>
<text x="189.5" y="88.9">43</text>
<text x="364" y="86.3">3</text>
<text x="376.7" y="86.3">2</text>
<text x="588.4" y="85.9">B</text>
<text x="189" y="91.4">100</text>
<text x="189" y="94">101</text>
<text x="370.6" y="93.4" transform="rotate(-90 370.6 93.4)">1</text>
<text x="189" y="96.5">102</text>
<text x="189" y="99">103</text>
<text x="189" y="101.6">104</text>
<text x="296.7" y="101.6">1</text>
<text x="133.7" y="106.7">23</text>
<text x="189" y="104.1">105</text>
<text x="189" y="106.7">109</text>
<text x="296.7" y="104.1">2</text>
<text x="296.7" y="106.7">3</text>
<text x="133.7" y="109.2">24</text>
<text x="189" y="109.2">110</text>
<text x="296.7" y="109.2">4</text>
<text x="296.7" y="111.7">5</text>
<text x="323.6" y="113.8" transform="rotate(-90 323.6 113.8)">1</text>
<text x="326.1" y="113.8" transform="rotate(-90 326.1 113.8)">3</text>
<text x="331.2" y="113.8" transform="rotate(-90 331.2 113.8)">4</text>
<text x="333.8" y="113.8" transform="rotate(-90 333.8 113.8)">6</text>
<text x="133.7" y="114.3">56</text>
<text x="133.7" y="116.8">57</text>
<text x="133.7" y="119.4">87</text>
<text x="189.5" y="114.3">46</text>
<text x="189.5" y="116.8">47</text>
<text x="189.5" y="119.4">48</text>
<text x="296.7" y="114.3">6</text>
<text x="133.7" y="121.9">88</text>
<text x="133.7" y="124.4">89</text>
<text x="189" y="121.9">133</text>
<text x="189" y="124.4">134</text>
<text x="133.7" y="127">90</text>
<text x="133.7" y="129.5">91</text>
<text x="189" y="127">135</text>
<text x="189" y="129.5">136</text>
<text x="328.7" y="126.5" transform="rotate(-90 328.7 126.5)">2</text>
<text x="10.4" y="135.9">C</text>
<text x="133.1" y="137.1">124</text>
<text x="133.7" y="132.1">92</text>
<text x="133.7" y="134.6">93</text>
<text x="189" y="132.1">137</text>
<text x="189" y="134.6">139</text>
<text x="189" y="137.1">140</text>
<text x="588.4" y="135.9">C</text>
<text x="133.1" y="139.7">125</text>
<text x="133.1" y="142.2">126</text>
<text x="189.5" y="139.7">69</text>
<text x="189.5" y="142.2">70</text>
<text x="133.1" y="144.8">127</text>
<text x="133.1" y="147.3">128</text>
<text x="133.1" y="149.8">129</text>
<text x="189.5" y="144.8">73</text>
<text x="189.5" y="147.3">74</text>
<text x="189.5" y="149.8">75</text>
<text x="133.1" y="152.4">132</text>
<text x="189.5" y="152.4">76</text>
<text x="296.1" y="152.4">1</text>
<text x="296.1" y="154.9">3</text>
<text x="305" y="152.4">2</text>
<text x="305" y="154.9">4</text>
<text x="133.7" y="157.5">10</text>
<text x="133.7" y="160">11</text>
<text x="189.5" y="157.5">26</text>
<text x="189.5" y="160">27</text>
<text x="296.1" y="157.5">5</text>
<text x="296.1" y="160">7</text>
<text x="305" y="157.5">6</text>
<text x="305" y="160">8</text>
<text x="133.7" y="162.5">12</text>
<text x="133.7" y="165.1">13</text>
<text x="133.7" y="167.6">14</text>
<text x="189.5" y="162.5">28</text>
<text x="189.5" y="165.1">29</text>
<text x="189.5" y="167.6">44</text>
<text x="296.1" y="162.5">9</text>
<text x="304.5" y="162.5">10</text>
<text x="133.7" y="170.2">15</text>
<text x="133.7" y="172.7">18</text>
<text x="189.5" y="170.2">45</text>
<text x="189.5" y="172.7">96</text>
<text x="133.7" y="175.2">19</text>
<text x="133.7" y="177.8">20</text>
<text x="189.5" y="175.2">97</text>
<text x="189.5" y="177.8">98</text>
<text x="10.4" y="185.9">D</text>
<text x="133.7" y="180.3">21</text>
<text x="133.7" y="182.9">22</text>
<text x="133.7" y="185.4">49</text>
<text x="189" y="182.9">111</text>
<text x="189" y="185.4">112</text>
<text x="189.5" y="180.3">99</text>
<text x="588.4" y="185.9">D</text>
<text x="133.7" y="187.9">50</text>
<text x="133.7" y="190.5">53</text>
<text x="189" y="187.9">113</text>
<text x="190" y="190.5">7</text>
<text x="133.7" y="193">54</text>
<text x="133.7" y="195.6">55</text>
<text x="190" y="193">8</text>
<text x="190" y="195.6">9</text>
<text x="133.1" y="200.6">141</text>
<text x="133.1" y="203.2">142</text>
<text x="189" y="200.6">114</text>
<text x="189" y="203.2">115</text>
<text x="134.1" y="205.7">1</text>
<text x="134.1" y="208.3">2</text>
<text x="189" y="205.7">116</text>
<text x="189" y="208.3">117</text>
<text x="134.1" y="210.8">3</text>
<text x="134.1" y="213.3">4</text>
<text x="134.1" y="215.9">5</text>
<text x="189" y="210.8">118</text>
<text x="189" y="213.3">119</text>
<text x="189" y="215.9">122</text>
<text x="133.7" y="218.4">58</text>
<text x="133.7" y="221">59</text>
<text x="189" y="218.4">123</text>
<text x="189.5" y="221">77</text>
<text x="133.7" y="223.5">60</text>
<text x="133.7" y="226">63</text>
<text x="189.5" y="223.5">78</text>
<text x="189.5" y="226">79</text>
<text x="133.7" y="228.6">64</text>
<text x="133.7" y="231.1">65</text>
<text x="133.7" y="233.7">66</text>
<text x="189.5" y="228.6">80</text>
<text x="189.5" y="231.1">81</text>
<text x="189.5" y="233.7">82</text>
<text x="10.4" y="235.9">E</text>
<text x="133.7" y="236.2">67</text>
<text x="133.7" y="238.7">68</text>
<text x="189.5" y="236.2">85</text>
<text x="189.5" y="238.7">86</text>
<text x="588.4" y="235.9">E</text>
<text x="152.1" y="245" transform="rotate(-90 152.1 245)">16</text>
<text x="154.7" y="245" transform="rotate(-90 154.7 245)">38</text>
<text x="157.2" y="245" transform="rotate(-90 157.2 245)">51</text>
<text x="159.8" y="245" transform="rotate(-90 159.8 245)">61</text>
<text x="162.3" y="245" transform="rotate(-90 162.3 245)">83</text>
<text x="164.8" y="245" transform="rotate(-90 164.8 245)">94</text>
<text x="167.4" y="245.6" transform="rotate(-90 167.4 245.6)">107</text>
<text x="169.9" y="245.6" transform="rotate(-90 169.9 245.6)">120</text>
<text x="172.5" y="245.6" transform="rotate(-90 172.5 245.6)">130</text>
<text x="175" y="245" transform="rotate(-90 175 245)">31</text>
<text x="10.5" y="285.9">F</text>
<text x="588.5" y="285.9">F</text>
<text x="10.3" y="335.9">G</text>
<text x="588.3" y="335.9">G</text>
<text x="10.4" y="385.9">H</text>
<text x="588.4" y="385.9">H</text>
<text x="10.7" y="435.9">I</text>
<text x="588.7" y="435.9">I</text>
<text x="10.5" y="485.9">J</text>
<text x="588.5" y="485.9">J</text>
<text x="35" y="489.9">1</text>
<text x="85" y="489.9">2</text>
<text x="135" y="489.9">3</text>
<text x="185" y="489.9">4</text>
<text x="235" y="489.9">5</text>
<text x="285" y="489.9">6</text>
<text x="335" y="489.9">7</text>
<text x="385" y="489.9">8</text>
<text x="435" y="489.9">9</text>
<text x="485" y="489.9">10</text>
<text x="535" y="489.9">11</text>
<text x="585" y="489.9">12</text>
</g>
<g font-size="1.8" fill="#008484">
<text x="123.5" y="31.4">C82</text>
<text x="129.8" y="31.4">C83</text>
<text x="155.2" y="31.4">C89</text>
<text x="161.6" y="31.4">C92</text>
<text x="108.8" y="39.8">R52</text>
<text x="109.4" y="37.8">0R</text>
<text x="123.4" y="36.5">1uF</text>
<text x="139.3" y="39.8">R54</text>
<text x="139.3" y="37.8">47R</text>
<text x="155.2" y="36.5">1uF</text>
<text x="161.2" y="37.1">0.01uF</text>
<text x="146.3" y="50.5">C86</text>
<text x="151.4" y="50.5">C87C88C90C91C93C94C95C96C97C98</text>
<text x="183.2" y="50.5">C99</text>
<text x="189.6" y="50.5">C100</text>
<text x="154.1" y="55.5">0.1uF 0.1uF 0.1uF 0.1uF 0.1uF</text>
<text x="183.3" y="55.5">0.1uF</text>
<text x="189.6" y="55.5">0.1uF</text>
<text x="92.1" y="64.8">SW1</text>
<text x="121.7" y="64.1" transform="rotate(-90 121.7 64.1)">R53</text>
<text x="123.7" y="63.9" transform="rotate(-90 123.7 63.9)">10k</text>
<text x="89.9" y="67.1">SW_Push</text>
<text x="137.7" y="72">NRST</text>
<text x="184" y="72">PA0</text>
<text x="105.7" y="73.3">C79</text>
<text x="137.7" y="74.5">PDR_ON</text>
<text x="148" y="74.2" transform="rotate(-90 148 74.2)">VBAT</text>
<text x="150.5" y="73.1" transform="rotate(-90 150.5 73.1)">VDD</text>
<text x="153" y="73.1" transform="rotate(-90 153 73.1)">VDD</text>
<text x="155.6" y="73.1" transform="rotate(-90 155.6 73.1)">VDD</text>
<text x="158.1" y="73.1" transform="rotate(-90 158.1 73.1)">VDD</text>
<text x="160.7" y="73.1" transform="rotate(-90 160.7 73.1)">VDD</text>
<text x="163.2" y="73.1" transform="rotate(-90 163.2 73.1)">VDD</text>
<text x="165.7" y="73.1" transform="rotate(-90 165.7 73.1)">VDD</text>
<text x="168.3" y="73.1" transform="rotate(-90 168.3 73.1)">VDD</text>
<text x="170.8" y="73.1" transform="rotate(-90 170.8 73.1)">VDD</text>
<text x="173.4" y="73.1" transform="rotate(-90 173.4 73.1)">VDD</text>
<text x="175.9" y="74.3" transform="rotate(-90 175.9 74.3)">VDDA</text>
<text x="181" y="76.8" transform="rotate(-90 181 76.8)">VDDUSB</text>
<text x="184" y="74.5">PA1</text>
<text x="184" y="77.1">PA2</text>
<text x="92.3" y="81.7">R51</text>
<text x="92.5" y="79.7">10k</text>
<text x="105.9" y="78.4">0.01uF</text>
<text x="137.7" y="79.6">BOOT0</text>
<text x="178.4" y="79.7" transform="rotate(-90 178.4 79.7)">VDDSDMMC</text>
<text x="184" y="79.6">PA3</text>
<text x="184" y="82.2">PA4</text>
<text x="387.8" y="80.9">C105</text>
<text x="126.3" y="89.8" transform="rotate(-90 126.3 89.8)">2u2F</text>
<text x="137.7" y="87.2">VCAP_2</text>
<text x="137.7" y="89.8">VREF+</text>
<text x="137.7" y="84.7">VCAP_1</text>
<text x="184" y="84.7">PA5</text>
<text x="184" y="87.2">PA6</text>
<text x="184" y="89.8">PA7</text>
<text x="366" y="87.2">VI</text>
<text x="373.1" y="87.2">VO</text>
<text x="387.8" y="88.6">C104</text>
<text x="388.3" y="86">1uF</text>
<text x="131.4" y="91.4" transform="rotate(-90 131.4 91.4)">C85C84</text>
<text x="184" y="92.3">PA8</text>
<text x="184" y="94.9">PA9</text>
<text x="305.1" y="94.8">LED-grn</text>
<text x="317.1" y="94.8">R56</text>
<text x="371.5" y="91.4" transform="rotate(-90 371.5 91.4)">GND</text>
<text x="387.8" y="93.6">100nF</text>
<text x="389.4" y="90.3">LED</text>
<text x="389.5" y="92.6">D21</text>
<text x="183" y="97.4">PA10</text>
<text x="183" y="99.9">PA11</text>
<text x="307" y="99.9">D18</text>
<text x="318.4" y="97.3">1k</text>
<text x="108.5" y="106.3" transform="rotate(-90 108.5 106.3)">20pF</text>
<text x="113.6" y="105.4" transform="rotate(-90 113.6 105.4)">C80</text>
<text x="137.7" y="107.6">PH0</text>
<text x="183" y="102.5">PA12</text>
<text x="183" y="105">PA13</text>
<text x="183" y="107.6">PA14</text>
<text x="288.7" y="102.5">VBUS</text>
<text x="291.3" y="107.6">D+</text>
<text x="137.7" y="110.1">PH1</text>
<text x="183" y="110.1">PA15</text>
<text x="289.7" y="112.6">GND</text>
<text x="291.8" y="110.1">ID</text>
<text x="137.7" y="115.2">PG0</text>
<text x="137.7" y="117.7">PG1</text>
<text x="184" y="115.2">PB0</text>
<text x="184" y="117.7">PB1</text>
<text x="287.1" y="115.2">SHIELD</text>
<text x="337.6" y="119.1">D19</text>
<text x="108.5" y="121.5" transform="rotate(-90 108.5 121.5)">20pF</text>
<text x="113.6" y="120.6" transform="rotate(-90 113.6 120.6)">C81</text>
<text x="137.7" y="120.3">PG2</text>
<text x="137.7" y="122.8">PG3</text>
<text x="137.7" y="125.3">PG4</text>
<text x="184" y="122.8">PB3</text>
<text x="184" y="125.3">PB4</text>
<text x="184" y="120.3">PB2</text>
<text x="293.2" y="123.8" transform="rotate(-90 293.2 123.8)">R55</text>
<text x="295.2" y="124.1" transform="rotate(-90 295.2 124.1)">100k</text>
<text x="301.4" y="122.8">C103</text>
<text x="337.6" y="121.4">ESDA6V1BC6</text>
<text x="137.7" y="127.9">PG5</text>
<text x="137.7" y="130.4">PG6</text>
<text x="184" y="127.9">PB5</text>
<text x="184" y="130.4">PB6</text>
<text x="301.4" y="127.9">100nF</text>
<text x="137.7" y="133">PG7</text>
<text x="137.7" y="135.5">PG8</text>
<text x="184" y="133">PB7</text>
<text x="184" y="135.5">PB8</text>
<text x="137.7" y="138">PG9</text>
<text x="137.7" y="140.6">PG10</text>
<text x="137.7" y="143.1">PG11</text>
<text x="183" y="140.6">PB10</text>
<text x="183" y="143.1">PB11</text>
<text x="184" y="138">PB9</text>
<text x="137.7" y="145.7">PG12</text>
<text x="137.7" y="148.2">PG13</text>
<text x="183" y="145.7">PB12</text>
<text x="183" y="148.2">PB13</text>
<text x="300" y="147.8">J5</text>
<text x="137.7" y="150.7">PG14</text>
<text x="137.7" y="153.3">PG15</text>
<text x="183" y="150.7">PB14</text>
<text x="183" y="153.3">PB15</text>
<text x="290.9" y="150.1">Conn_02x05_Odd_Even</text>
<text x="137.7" y="158.4">PF0</text>
<text x="137.7" y="160.9">PF1</text>
<text x="184" y="158.4">PC0</text>
<text x="184" y="160.9">PC1</text>
<text x="137.7" y="163.4">PF2</text>
<text x="137.7" y="166">PF3</text>
<text x="184" y="163.4">PC2</text>
<text x="184" y="166">PC3</text>
<text x="137.7" y="168.5">PF4</text>
<text x="137.7" y="171.1">PF5</text>
<text x="137.7" y="173.6">PF6</text>
<text x="184" y="168.5">PC4</text>
<text x="184" y="171.1">PC5</text>
<text x="184" y="173.6">PC6</text>
<text x="137.7" y="176.1">PF7</text>
<text x="137.7" y="178.7">PF8</text>
<text x="184" y="176.1">PC7</text>
<text x="184" y="178.7">PC8</text>
<text x="137.7" y="181.2">PF9</text>
<text x="137.7" y="183.8">PF10</text>
<text x="183" y="183.8">PC10</text>
<text x="184" y="181.2">PC9</text>
<text x="137.7" y="186.3">PF11</text>
<text x="137.7" y="188.8">PF12</text>
<text x="137.7" y="191.4">PF13</text>
<text x="183" y="186.3">PC11</text>
<text x="183" y="188.8">PC12</text>
<text x="183" y="191.4">PC13</text>
<text x="137.7" y="193.9">PF14</text>
<text x="137.7" y="196.5">PF15</text>
<text x="183" y="193.9">PC14</text>
<text x="183" y="196.5">PC15</text>
<text x="137.7" y="201.5">PE0</text>
<text x="184" y="201.5">PD0</text>
<text x="137.7" y="206.6">PE2</text>
<text x="137.7" y="204.1">PE1</text>
<text x="137.7" y="209.2">PE3</text>
<text x="184" y="204.1">PD1</text>
<text x="184" y="206.6">PD2</text>
<text x="184" y="209.2">PD3</text>
<text x="233" y="207" transform="rotate(-90 233 207)">12.5pF</text>
<text x="238" y="205.5" transform="rotate(-90 238 205.5)">C101</text>
<text x="137.7" y="211.7">PE4</text>
<text x="137.7" y="214.2">PE5</text>
<text x="184" y="211.7">PD4</text>
<text x="184" y="214.2">PD5</text>
<text x="137.7" y="216.8">PE6</text>
<text x="137.7" y="219.3">PE7</text>
<text x="137.7" y="221.9">PE8</text>
<text x="184" y="216.8">PD6</text>
<text x="184" y="219.3">PD7</text>
<text x="184" y="221.9">PD8</text>
<text x="238" y="220.8" transform="rotate(-90 238 220.8)">C102</text>
<text x="137.7" y="224.4">PE9</text>
<text x="137.7" y="226.9">PE10</text>
<text x="183" y="226.9">PD10</text>
<text x="184" y="224.4">PD9</text>
<text x="233" y="222.2" transform="rotate(-90 233 222.2)">12.5pF</text>
<text x="137.7" y="229.5">PE11</text>
<text x="137.7" y="232">PE12</text>
<text x="183" y="229.5">PD11</text>
<text x="183" y="232">PD12</text>
<text x="137.7" y="234.6">PE13</text>
<text x="137.7" y="237.1">PE14</text>
<text x="137.7" y="239.6">PE15</text>
<text x="183" y="234.6">PD13</text>
<text x="183" y="237.1">PD14</text>
<text x="183" y="239.6">PD15</text>
<text x="153" y="241" transform="rotate(-90 153 241)">VSS</text>
<text x="155.6" y="241" transform="rotate(-90 155.6 241)">VSS</text>
<text x="158.1" y="241" transform="rotate(-90 158.1 241)">VSS</text>
<text x="160.7" y="241" transform="rotate(-90 160.7 241)">VSS</text>
<text x="163.2" y="241" transform="rotate(-90 163.2 241)">VSS</text>
<text x="165.7" y="241" transform="rotate(-90 165.7 241)">VSS</text>
<text x="168.3" y="241" transform="rotate(-90 168.3 241)">VSS</text>
<text x="170.8" y="241" transform="rotate(-90 170.8 241)">VSS</text>
<text x="173.4" y="241" transform="rotate(-90 173.4 241)">VSS</text>
<text x="175.9" y="241" transform="rotate(-90 175.9 241)">VSSA</text>
<text x="155.9" y="251.8">STM32F767ZITx</text>
<text x="160.9" y="249.5">U14</text>
</g>
<text font-size="1.8" fill="#008400" x="129.4" y="37.1">0.01uF</text>
<g font-size="1.4" fill="#008484">
<text x="364.5" y="82.1">U15</text>
<text x="371.2" y="82.1">LM2937</text>
<text x="400" y="84.6">R58</text>
<text x="400.2" y="87.2">680</text>
<text x="337" y="99.3" transform="rotate(-90 337 99.3)">D20</text>
<text x="354.3" y="99.9">R57</text>
<text x="354.3" y="102.4">10K</text>
</g>
<text font-size="1.4" x="331.9" y="101.8" transform="rotate(-90 331.9 101.8)">DIODESCH</text>
</svg>
